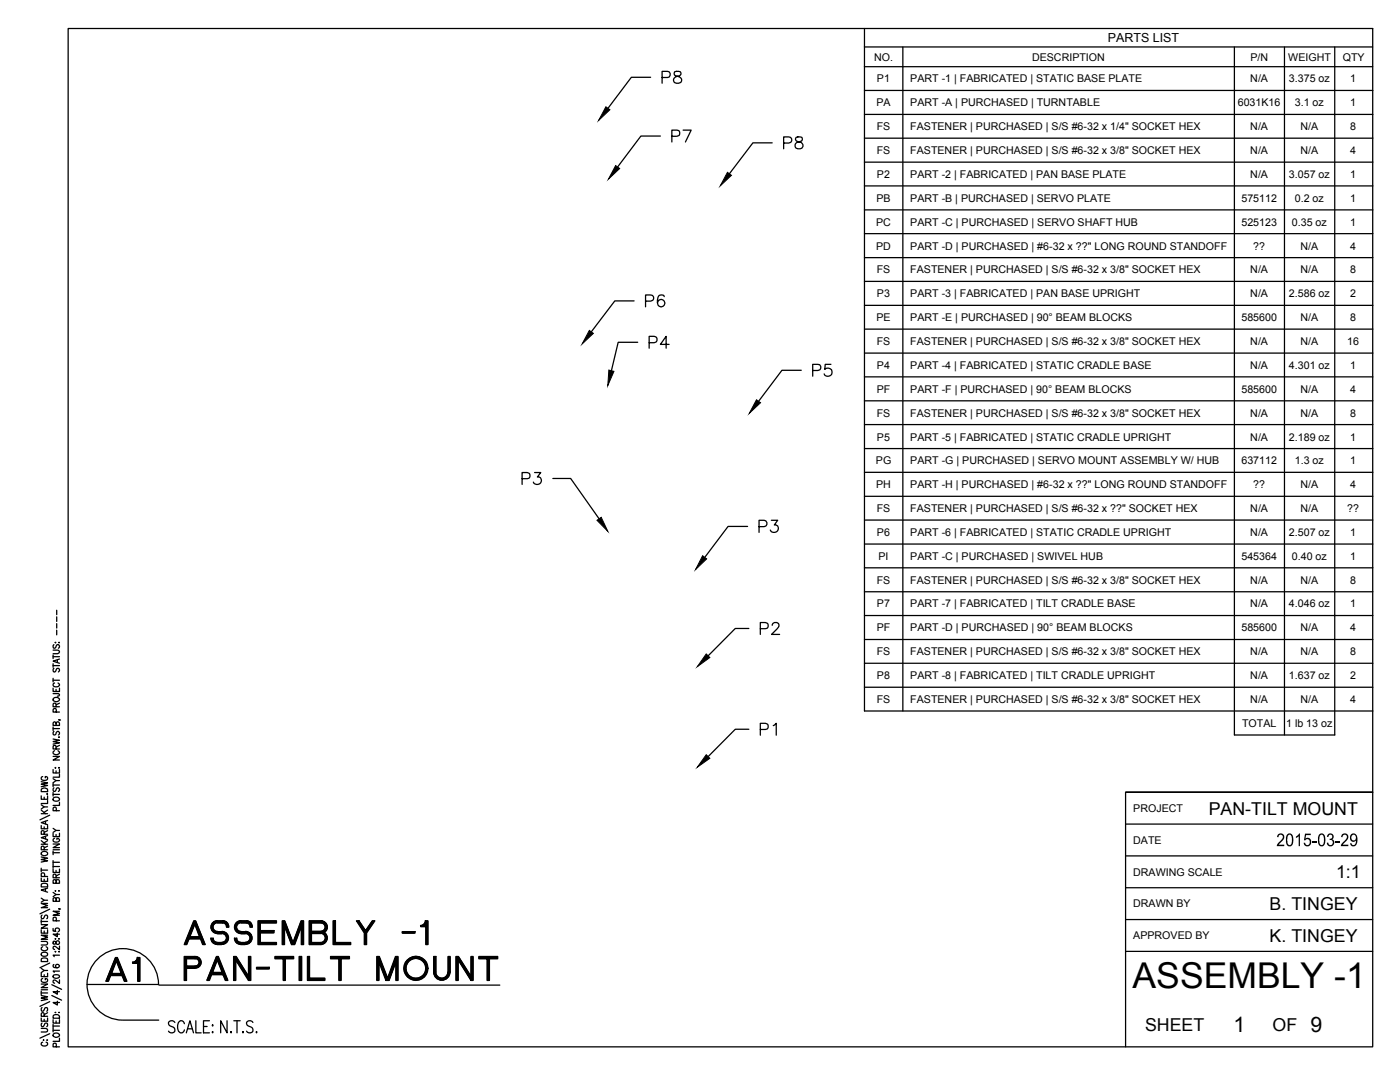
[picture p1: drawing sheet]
<svg xmlns="http://www.w3.org/2000/svg" width="279mm" height="216mm" viewBox="0 0 279 216" stroke-linecap="round" stroke-linejoin="round" font-family="sans-serif">
<g fill="none" stroke="#000" stroke-width=".25">
<path d="M13.6 5.7h260.4v203.2h-260.4zM129.9 15.4h-3.9l-4.7 6.2M132.1 15.5h1.1a.62 .62 0 0 0 .6-.6 .62 .62 0 0 0-.6-.7h-1.1v2.4M134.6 14.3a.51 .51 0 0 0 .3 .8 1.08 1.08 0 0 1 1.1 1 .84 .84 0 0 1-.9 .5 .84 .84 0 0 1-.7-.8 1.19 1.19 0 0 1 1.2-.7l.2-.1 .1-.4a.97 .97 0 0 0-1.3-.3zM172.5 13.3h101.5M172.5 9.4h101.5M172.5 5.7v136.2h101.5M172.5 18h101.5M180.2 9.4v132.5M246.4 9.4v137.3h20v-137.3M256.3 9.4v137.3M131.8 27.1h-3.9l-4.7 6.2"/>
<path d="M134.1 27.2l1.3-.1a.61 .61 0 0 0 .3-.7 .61 .61 0 0 0-.6-.4h-1v2.3M136.3 26h1.6l-1.1 2.3M154.1 28.5h-3.8l-4.7 6.2M156.4 28.5h1a.63 .63 0 0 0 .6-.4 .63 .63 0 0 0-.3-.7l-1.3-.1v2.4M158.9 27.4l-.1 .5a1.26 1.26 0 0 0 1.1 .5 .67 .67 0 0 1 .4 .7 .67 .67 0 0 1-.6 .6l-.8-.1a.71 .71 0 0 1-.2-.8 .71 .71 0 0 1 .7-.5l.4-.1a.51 .51 0 0 0 .2-.8zM172.5 37.1h101.5M172.5 22.8h101.5M172.5 27.6h101.5M172.5 32.4h101.5M132.6 59.2a.67 .67 0 0 0-.7-.4 .67 .67 0 0 0-.6 .5 1.69 1.69 0 0 0 .2 1.8 .74 .74 0 0 0 1.1-.3 .74 .74 0 0 0-.5-1 .74 .74 0 0 0-.9 .6M172.5 41.9h101.5M172.5 56.1h101.5"/>
<path d="M172.5 51.4h101.5M172.5 46.6h101.5M126.5 60h-3.8l-4.7 6.2M127.3 68.3h-3.9l-1.4 5.7M128.8 60.1h1.1a.63 .63 0 0 0 .5-.5 .63 .63 0 0 0-.2-.7h-1.4v2.3M129.6 68.4l1.3-.1a.65 .65 0 0 0 .2-.7 .65 .65 0 0 0-.5-.5h-1v2.4M133.5 68.7h-1.7l1.1-1.6v2.4M159.9 73.9h-3.8l-4.7 6.2M162.2 73.9l1.4-.1a.67 .67 0 0 0 0-1l-1.4-.1v2.4M165.8 72.7h-1.1l-.1 1a.83 .83 0 0 1 1.3 0 .83 .83 0 0 1-.2 1.3 .83 .83 0 0 1-1.2-.4M172.5 75.2h101.5M172.5 60.9h101.5"/>
<path d="M172.5 70.5h101.5M172.5 65.7h101.5M172.5 80h101.5M104.2 95.5l1.4-.1a.65 .65 0 0 0 .2-.7 .65 .65 0 0 0-.6-.4h-1v2.4M106.7 94.3h1.2l-.7 .9a.79 .79 0 0 1 .8 1.1 .79 .79 0 0 1-1.3 .2l-.3-.3M110.3 95.5h3.6l5.7 8M172.5 89.5h101.5M172.5 84.7h101.5M172.5 94.2h101.5M172.5 99h101.5M149.2 105h-3.9l-4.7 6.2M151.5 105.1h1a.64 .64 0 0 0 .6-.6 .64 .64 0 0 0-.6-.7h-1v2.4"/>
<path d="M153.9 103.8h1.3l-.7 .9a.78 .78 0 0 1 .9 1 .78 .78 0 0 1-1.1 .5l-.4-.1-.2-.3M172.5 108.6h101.5M172.5 103.8h101.5M172.5 118.1h101.5M172.5 113.3h101.5M10.6 138.4h1.1l.2 .3-.5 .2M10.6 137.3v.7h1.3v-.7M10.6 129.7h.9l.4 .3-.1 .3-.3 .1h-.9M10.6 130.7v.7M10.6 132.4v.8M10.6 135.4v.7M10.6 135.7h1.3"/>
<path d="M10.6 132.8h1.3M10.6 131h1.3M10.6 139.4a.72 .72 0 0 1 1.3 .3 .67 .67 0 0 1-.7 .3 .67 .67 0 0 1-.6-.5zM10.8 133.4l-.2 .2 .2 .5 .2-.1 .4-.6a.32 .32 0 0 1 .5 .2l-.2 .5M10.8 128.6l-.2 .3 .2 .4h.3l.3-.6a.37 .37 0 0 1 .5 .2 .37 .37 0 0 1-.2 .4M10.9 136.3a.39 .39 0 0 0-.3 .5 .39 .39 0 0 0 .5 .2h.3a.4 .4 0 0 0 .5-.2 .4 .4 0 0 0-.3-.5M11.1 128.2v.1zM11.2 137.6v.4M11.3 121.8v.9M11.3 123.1v.9M11.3 124.4v.9M11.3 125.7v1"/>
<path d="M11.4 131.7v.5M11.7 128.2h.2zM11.9 131.5l-1.3 .4 1.3 .4M149.5 125.4h-2.8l-5.4 5.5M151.7 125.4h1.4a.65 .65 0 0 0 .2-.7 .65 .65 0 0 0-.5-.5h-1.1v2.4M154.1 124.8l.2-.5a.79 .79 0 0 1 1.1 .1 .78 .78 0 0 1-.3 1l-1.1 1.2h1.6M172.5 122.8h101.5M172.5 137.1h101.5M172.5 132.3h101.5M172.5 127.6h101.5M8.2 158.8v.7h1.3v-.7M8.2 156l1.3 .2-1.3 .3 1.3 .2-1.3 .3"/>
<path d="M8.3 157.5a.7 .7 0 0 1 .8-.2 .7 .7 0 0 1 .4 .7h-1.3zM8.5 155a.39 .39 0 0 0-.3 .4 .39 .39 0 0 0 .5 .3h.3a.39 .39 0 0 0 .5-.4 .39 .39 0 0 0-.5-.3v.2M8.8 159.1v.4M9.4 158.4h.1zM9.5 159.7v.6h-1.3M10.6 153.6v.6h1.3v-.6M10.6 150.9h1.3l-1.3 .8h1.3M10.6 147.5l1.3 .2-1.3 .3 1.3 .2-1.3 .3M10.6 145v.8M10.6 156.3v.7M10.6 158.1v.7M10.6 158.5h1.3"/>
<path d="M10.6 156.6h1.3M10.6 155.4l.6 .4M10.6 145.4h1.3M10.8 159.1a.68 .68 0 0 1 1.1 .5 .81 .81 0 0 1-1.3 0zM10.8 157.2l-.2 .3 .2 .4 .3-.1 .3-.6a.37 .37 0 0 1 .5 .2 .37 .37 0 0 1-.2 .5M10.8 145.9l-.2 .3 .2 .5 .2-.1 .2-.5 .5-.2a.4 .4 0 0 1 .2 .4 .4 .4 0 0 1-.2 .4M10.9 149.8a.41 .41 0 0 0-.3 .5 .41 .41 0 0 0 .5 .3h.3a.42 .42 0 0 0 .5-.3 .42 .42 0 0 0-.3-.5M11.1 153.1v.2zM11.2 149.5l-.1-.7h-.5v.7h1.3M11.2 144.3l.2-.3 .3 .1 .2 .2v.5h-1.3v-.6l.2-.2 .3 .2 .1 .6M11.2 141l-.1-.6h-.5v.6h1.3M11.2 153.8v.4"/>
<path d="M11.2 142.1l-.1-.7h-.3l-.2 .1v.6h1.3M11.7 147.1h.2zM11.8 153.1v.2zM11.8 143.6l.3 .1M11.9 155.8h-.7l-.6 .4M11.9 154.5v.6h-1.3M11.9 148.7l-.7 .4M11.9 140.3l-.7 .3M149.5 145.5h-2.8l-5.4 5.5M151.7 145.6l1.4-.1a.65 .65 0 0 0 .2-.7 .65 .65 0 0 0-.5-.5h-1.1v2.4M154.3 144.8l.6-.5v2.4M224.6 158.1h49.4h-49.4v50.8"/>
<path d="M8.2 175.2v.7h1.3v-.7M8.2 171l1.3 .3-1.3 .2 1.3 .3-1.3 .2M8.2 164.7v.7h1.3v-.7M8.2 173.2v.8M8.2 179.2l.6 .4M8.2 173.6h1.3M8.2 168.5h1.3M8.2 167.7l.9 .8M8.2 162.4h1.3M8.2 161.6l.9 .8M8.2 160.6l.6 .4M8.3 176.4a.83 .83 0 0 1 1.2 .2v.4h-1.3z"/>
<path d="M8.3 170.1a.65 .65 0 0 1 .7-.3 .65 .65 0 0 1 .5 .7 .7 .7 0 0 1-.8 .3 .7 .7 0 0 1-.5-.6zM8.8 169.6v-.7h-.5l-.1 .7h1.3M8.8 166.5v-.7h-.5l-.1 .7h1.3M8.8 165v.4M8.8 175.4v.5M8.9 174.9l-.1-.6h-.5l-.1 .6h1.3M9.1 163.9v.5M9.1 166.9v.5M9.1 177.3v.6M9.5 179.6h-.7l-.6 .4M9.5 177.2l-1.3 .4 1.3 .4M9.5 166.7l-1.3 .4 1.3 .4"/>
<path d="M9.5 163.7l-1.3 .4 1.3 .5M9.5 161h-.7l-.6 .4M9.5 168.8l-.7 .4M9.5 167.7l-.7 .5M9.5 165.7l-.7 .4M9.5 161.6l-.7 .5M9.9 162.7l-1.9 .9M10.6 173.4v.7h1.3v-.7M10.6 168.4h1.3l-1.3 .7h1.3M10.6 166.3v.6h1.3v-.6M10.6 169.8v.7M10.6 171.7v.7"/>
<path d="M10.6 172.5v.7M10.6 178.1l.6 .4M10.6 172.9h1.3M10.6 172.1h1.3M10.6 170.2h1.3M10.6 169.6h1.3M10.6 165.3l.6 .4M10.9 167.3a.39 .39 0 0 0-.3 .4 .39 .39 0 0 0 .5 .3h.3a.4 .4 0 0 0 .5-.3 .4 .4 0 0 0-.5-.4v.2M11 177.8h.1M11.2 179.4l.2-.3 .3 .1 .2 .2v.4h-1.3v-.6h.5l.1 .6M11.2 175.8l.2-.3 .3 .1 .2 .2v.4h-1.3v-.6h.5l.1 .6M11.2 175.1l-.1-.6h-.5v.6h1.3"/>
<path d="M11.2 166.5v.4M11.2 173.7v.4M11.2 161.8l-.1-.7h-.3l-.2 .1v.6h1.3M11.7 177.8h.2zM11.9 178.5h-.7l-.6 .4M11.9 165.7h-.7l-.6 .4M11.9 160.1v.6h-1.3M11.9 174.4l-.7 .4M224.6 177.1h49.4M224.6 170.8h49.4M224.6 164.4h49.4M8.2 198.6l1.3 .3-1.3 .3 1.3 .2-1.3 .3"/>
<path d="M8.2 196.4h1.3l-1.3 .7h1.3M8.2 194.2v.7h1.3v-.7M8.2 187.8l1.1 .1 .2 .2-.2 .4-1.1 .1M8.2 185.5v.7h1.3v-.7M8.2 184.5h1.3l-1.3 .7h1.3M8.2 198.1h1.3M8.2 183.5v.7M8.2 197.8v.7M8.2 197.5h1.3M8.2 193.2l.6 .4M8.2 183.9h1.3M8.3 191.3a.83 .83 0 0 1 1.2 .2v.4h-1.3z"/>
<path d="M8.3 190.2a.64 .64 0 0 1 .7-.3 .64 .64 0 0 1 .5 .7 .64 .64 0 0 1-.8 .3 .64 .64 0 0 1-.4-.7zM8.4 182.6l-.2 .3 .1 .3 .4 .1 .2-.6 .4-.1 .2 .3-.2 .4M8.5 195.3a.39 .39 0 0 0-.3 .4 .39 .39 0 0 0 .5 .3h.3a.39 .39 0 0 0 .5-.4 .39 .39 0 0 0-.5-.3v.2M8.5 188.9a.41 .41 0 0 0-.3 .5 .41 .41 0 0 0 .5 .3h.3a.41 .41 0 0 0 .5-.3 .41 .41 0 0 0-.3-.5M8.8 185.8v.4M8.8 194.5v.4M9.5 193.6h-.7l-.6 .5M9.5 186.6h-1.3l1.3 .4-1.3 .4h1.3M9.5 180.3h-1.3l1.3 .4-1.3 .4h1.3M9.9 199.9l-1.9 .9M9.9 192.2l-1.9 .9M9.9 181.4l-1.9 .9"/>
<path d="M10.3 198.6l2 1M10.3 196.5l2 .9M10.6 185.3v.5l.5 .1a.39 .39 0 0 1 0-.6 .39 .39 0 0 1 .6 0 .39 .39 0 0 1-.1 .6M10.6 194.6l.7-.1 .5 .1 .1 .2a.68 .68 0 0 1-.7 .4 .68 .68 0 0 1-.6-.4zM10.6 187.8v.6h.4a.46 .46 0 0 1 .3-.6 .46 .46 0 0 1 .6 .2 .41 .41 0 0 1-.5 .5 .41 .41 0 0 1-.3-.6zM10.8 192.5l-.2 .3a.71 .71 0 0 0 .6 .3 .71 .71 0 0 0 .7-.4 .39 .39 0 0 0-.6-.3 .39 .39 0 0 0-.1 .7h.2M11.1 189.8v.2zM11 187.3h.1M11.2 183.7v-.6h-.6v.6h1.3M11.4 199.8v.7l-.8-.5h1.3M11.4 197.6v.8l-.8-.5h1.3M11.4 186.2v.7l-.8-.5h1.3"/>
<path d="M11.7 189.9h.2zM11.7 187.3h.2zM11.8 181.3l.3 .1M11.9 195.5v.7l-.8-.6h-.5v.4l.3 .2M11.9 193.8h-1.3l.2 .2M11.9 190.6h-1.3l.2 .3M11.9 188.8v.7l-.8-.6h-.5v.3l.3 .3M11.9 181.8h-1.3l1.3 .5-1.3 .3h1.3M17.4 196.4h14.3M23 191.1h.4l1.9 4.7h-.5l-.4-1.1h-2.3l-.5 1.1h-.5zM23.1 191.1h.2l1.9 4.7h-.3l-.5-1.2h-2.4l-.4 1.2h-.4zM23.1 191.2h.2l1.8 4.5h-.2l-.4-1.2h-2.6l-.4 1.2h-.2z"/>
<path d="M23.2 191.2h.1l1.8 4.4h-.2l-.4-1.1h-2.6l-.4 1.1h-.1zM23.2 191.2l1.3 3.2h-2.6zM23.2 191.4l1.2 3h-2.3zM23.2 191.6l1.1 2.7h-2.1zM23.2 191.7l1 2.5h-1.9zM26.4 192a1 1 0 0 0 1-.9h.5v4.7h-.4v-3.6h-1v-.2M26.5 192.2h.9M27.4 191.1a1.04 1.04 0 0 1-.9 .9M27.5 191.1h.4v4.7h-.4v-3.7h-1M27.5 191.2a1.08 1.08 0 0 1-.7 .8M27.5 191.2h.3v4.5h-.2v-3.6h-.8M27.6 191.6l-.2 .3h.2v-.3"/>
<path d="M27.6 191.2l-.5 .8h.6v3.6v-4.4h-.1M27.6 191.3l-.4 .6M27.7 191.3v.7h-.4M31.6 196.4a7.1 7.1 0 0 0-7.1-7.1 7.1 7.1 0 0 0-7.1 7.1 7.1 7.1 0 0 0 7 7.2M31.7 196.6h68.1M38.7 183.7h.3l2 4.8h-.6l-.4-1.2h-2.3l-.4 1.2h-.5zM38.7 183.8h.3l1.9 4.6h-.4l-.4-1.1h-2.5l-.4 1.1h-.4zM38.7 183.9h.3l1.8 4.5h-.2l-.5-1.2h-2.5l-.5 1.2h-.1zM38.8 183.9h.1l1.8 4.4h-.1l-.5-1.1h-2.5l-.5 1.1h-.1zM38.9 190.9a1.12 1.12 0 0 1 1.2 1.1 1.12 1.12 0 0 1-1.2 1.1h-1.8v2.5h-.3v-4.7h2.1M38.9 193.2a1.16 1.16 0 0 0 1.2-1.2 1.16 1.16 0 0 0-1.2-1.1h-2.1v4.7h.4v-2.4h1.7M38.9 191.1h-1.9v4.3v-2.4h1.9a1.04 1.04 0 0 0 1.1-1 1.04 1.04 0 0 0-1.1-1h-2v4.5h.2v-2.4h1.8"/>
<path d="M38.9 183.9l1.2 3.2h-2.5zM38.9 184.1l1.1 2.9h-2.3zM38.9 184.3l1 2.7h-2.1zM38.9 184.4l.9 2.5h-1.9zM38.9 191.2a.87 .87 0 0 1 1 .8 .87 .87 0 0 1-1 .9h-1.8v-1.7h1.9M38.9 191.2h-1.8v1.6h1.8M38.9 192.9a.91 .91 0 0 0 1-.9 .91 .91 0 0 0-1-.9h-1.9v1.9h1.9M39 191.2a.78 .78 0 0 1 .8 .9 .78 .78 0 0 1-.9 .7M39 191.3a.74 .74 0 0 1 .7 .8 .74 .74 0 0 1-.8 .7h-1.7v-1.5h1.8M39.1 191.1h-.2M39.1 191a.99 .99 0 0 1 .9 1.1 .99 .99 0 0 1-1.1 .9M42.1 187.2a1.16 1.16 0 0 0 1.2 1.2"/>
<path d="M42.2 187.3h.3M42.2 187.3a1.08 1.08 0 0 0 1.1 1M42.3 187.4a1.04 1.04 0 0 0 1 .9M42.3 187.4h.1M42.5 187.2a.83 .83 0 0 0 .8 .9h1M43.2 190.9h.4l1.9 4.7h-.5l-.5-1.1h-2.3l-.4 1.1h-.5zM43.2 190.9h.3l1.9 4.7h-.4l-.4-1.2h-2.4l-.5 1.2h-.4zM43.2 191h.3l1.8 4.5h-.2l-.5-1.1h-2.5l-.4 1.1h-.2zM43.3 191.1h.1l1.8 4.3h-.1l-.5-1.1h-2.5l-.4 1.1h-.2zM43.3 188.5h1M43.3 188.1h1M43.3 188.4h1"/>
<path d="M43.4 191.1l1.2 3.1h-2.5zM43.4 191.2l1.1 3h-2.3zM43.4 191.4l1.1 2.7h-2.2zM43.4 191.6l.9 2.4h-1.9zM43.4 185.9a.89 .89 0 0 1-.9-.9 .89 .89 0 0 1 .9-.9 .91 .91 0 0 0-.9 .9 .91 .91 0 0 0 .9 .9M43.4 184a1.04 1.04 0 0 0-1.1 1 1.04 1.04 0 0 0 1.1 1M43.4 183.7a1.29 1.29 0 0 0-1.3 1.3 1.29 1.29 0 0 0 1.3 1.3M43.4 183.8a1.16 1.16 0 0 0-1.2 1.2 1.16 1.16 0 0 0 1.2 1.2M43.4 183.7a1.25 1.25 0 0 0-1.3 1.3 1.25 1.25 0 0 0 1.3 1.2M43.4 183.9a1.12 1.12 0 0 0-1.1 1.1 1.12 1.12 0 0 0 1.1 1.1M43.4 184a.99 .99 0 0 0-1 1 .99 .99 0 0 0 1 1M43.4 183.9h1a1.04 1.04 0 0 1 1.1 .9"/>
<path d="M43.4 184h1a.91 .91 0 0 1 1 .8M43.4 183.8h1a1.08 1.08 0 0 1 1.1 1M43.4 183.7a1.8 1.8 0 0 1 2 .5l.2 .7h-.3a.83 .83 0 0 0-.9-.8l-1-.1M43.4 184.2l1.4 .1 .3 .3 .1 .4M43.4 185.9h1M43.4 186.2h1M43.4 186l1 .1M43.4 183.9h1.1M43.4 186.2h.9M43.4 184.1h1.1M43.4 186.3h.9M43.4 185.9h.9"/>
<path d="M44.3 185.9a1.29 1.29 0 0 1 1.3 1.2 1.29 1.29 0 0 1-1.3 1.3 1.76 1.76 0 0 1-2.1-.6l-.1-.6h.5l.2 .6 .5 .2M44.3 186a1.16 1.16 0 0 1 1.2 1.1 1.16 1.16 0 0 1-1.2 1.2h-1M44.3 186.1a1.04 1.04 0 0 1 1.1 1 1.04 1.04 0 0 1-1.1 1.1h-1a.91 .91 0 0 1-.9-.9h-.2M44.3 186.3a.87 .87 0 0 1 .9 .8 .87 .87 0 0 1-.9 .9M44.3 186.2a.91 .91 0 0 1 .9 .9 .91 .91 0 0 1-.9 1M44.4 185.9a1.25 1.25 0 0 1 1.2 1.3 1.25 1.25 0 0 1-1.3 1.2M44.4 186a1.12 1.12 0 0 1 1 1.2 1.12 1.12 0 0 1-1.1 1.1l-1-.1a.95 .95 0 0 1-.9-.8M44.4 186.2a.99 .99 0 0 1 .9 1 .99 .99 0 0 1-1 .9M44.4 184a.95 .95 0 0 1 1 .8M44.5 183.7a1.21 1.21 0 0 1 1.1 1.3M45.2 185h.4M45.4 184.8h.1"/>
<path d="M46.6 190.9h.5l2.5 3.9v-3.9h.5v4.7h-.5l-2.6-4v4h-.4zM46.7 190.9h.4l2.6 4.1v-4.1h.3v4.7h-.3l-2.7-4.2v4.2h-.3zM46.8 191h.2l2.7 4.3v-4.3h.2v4.5h-.2l-2.8-4.4v4.4h-.1zM46.8 191v4.5M46.8 187.2a1.16 1.16 0 0 0 1.2 1.2M46.9 191v4.5M46.9 187.3h.2M47 187.4a1.04 1.04 0 0 0 1 .9M47 191.1l2.8 4.3zM47 187.4h.1M47.2 187.2a.83 .83 0 0 0 .8 .9h1M47.2 187.3h-.3a1.08 1.08 0 0 0 1.1 1"/>
<path d="M48 188.5h1M48 188.1h1M48 188.4h1M48.1 185.9a.89 .89 0 0 1-.9-.9 .89 .89 0 0 1 .9-.9 .91 .91 0 0 0-.9 .9 .91 .91 0 0 0 .9 .9M48.1 184a1.04 1.04 0 0 0-1.1 1 1.04 1.04 0 0 0 1.1 1M48.1 183.7a1.29 1.29 0 0 0-1.3 1.3 1.29 1.29 0 0 0 1.3 1.3M48.1 183.8a1.16 1.16 0 0 0-1.2 1.2 1.16 1.16 0 0 0 1.2 1.2M48.1 183.7a1.25 1.25 0 0 0-1.3 1.3 1.25 1.25 0 0 0 1.3 1.2M48.1 183.9a1.12 1.12 0 0 0-1.1 1.1 1.12 1.12 0 0 0 1.1 1.1M48.1 184a.99 .99 0 0 0-1 1 .99 .99 0 0 0 1 1M48.1 183.9h1a1.04 1.04 0 0 1 1.1 .9M48.1 184h1a.91 .91 0 0 1 .9 .8"/>
<path d="M48.1 183.8h1a1.08 1.08 0 0 1 1.1 1M48.1 183.7a1.8 1.8 0 0 1 2 .5l.2 .7h-.3a.83 .83 0 0 0-.9-.8l-1-.1M48.1 184.2l1.4 .1 .3 .3 .1 .4M48.1 185.9h1M48.1 186.2h1M48.1 186l.9 .1a1.1 1.1 0 0 1 1.1 1.1 1.1 1.1 0 0 1-1.1 1.1l-1-.1a.95 .95 0 0 1-.9-.8M48.1 183.9h1.1M48.1 186.2h.9M48.1 184.1h1.1M48.1 186.3h.9M48.1 185.9h.9M49 185.9a1.29 1.29 0 0 1 1.3 1.2 1.29 1.29 0 0 1-1.3 1.3 1.76 1.76 0 0 1-2.1-.6l-.1-.6h.5l.2 .6 .5 .2"/>
<path d="M49 186a1.16 1.16 0 0 1 1.2 1.1 1.16 1.16 0 0 1-1.2 1.2h-1M49 186.1a1.04 1.04 0 0 1 1.1 1 1.04 1.04 0 0 1-1.1 1.1h-1a.91 .91 0 0 1-.9-.9M49 186.3a.87 .87 0 0 1 .9 .8 .87 .87 0 0 1-.9 .9M49 186.2a.91 .91 0 0 1 .9 .9 .91 .91 0 0 1-.9 1M49.1 185.9a1.25 1.25 0 0 1 1.2 1.3 1.25 1.25 0 0 1-1.3 1.2M49.1 186.2a.99 .99 0 0 1 .9 1 .99 .99 0 0 1-1 .9M49.1 184a.95 .95 0 0 1 1 .8M49.2 183.7a1.21 1.21 0 0 1 1.1 1.3M49.8 191v4.5M49.9 185h.4M50.1 184.8h.1M51.2 193h2.5v.4h-2.5z"/>
<path d="M51.2 193.1h2.5v.2h-2.5zM51.3 193.1l2.3 .1zM51.5 183.7h3.7v.5h-3.2v1.5h2.7v.5h-2.7v1.9h3.2v.4h-3.7zM51.6 183.8h3.5v.3h-3.2v1.7h2.7v.3h-2.7v2h3.2v.3h-3.5zM51.6 183.9h3.4v.1h-3.2v1.8h2.7v.2h-2.7v2.2h3.2v.2h-3.4zM51.7 183.9h3.3l-3.3 .1v1.9h2.8h-2.8v2.3l3.3 .1h-3.3zM54.9 190.9h3.7v.4h-1.6v4.3h-.5v-4.3h-1.6zM54.9 190.9h3.7v.3h-1.7v4.4h-.3v-4.4h-1.7zM55 191h3.5v.2h-1.7v4.3h-.1v-4.3h-1.7zM55 191.1h3.4h-1.6v4.3l-.1-4.3zM56.3 183.7h.5l1.7 4.4 1.6-4.4h.5v4.8h-.5v-3.6l-1.3 3.6h-.6l-1.4-3.7v3.7h-.5zM56.4 183.8h.4l1.7 4.4 1.6-4.4h.4v4.6h-.3v-3.9l-1.5 3.9h-.5l-1.5-3.9v3.9h-.3z"/>
<path d="M56.4 183.9h.4l1.7 4.5 1.7-4.5h.3v4.5h-.2v-4.2l-1.6 4.2h-.5l-1.5-4.3v4.3h-.3zM56.5 183.9v4.5M56.6 183.9v4.5M58.3 188.4l-1.6-4.5 1.7 4.5M58.7 188.4l1.6-4.5v4.5M59.7 190.9v4.7v-4.7h.5v4.7h-.5M59.8 190.9h.3v4.7h-.3zM59.9 195.5v-4.5h.2v4.5M60 191.1v4.3zM60.3 183.9l-1.7 4.5M60.4 183.9v4.5M61.4 190.9h.4v4.3h3v.4h-3.4z"/>
<path d="M61.4 190.9h.3v4.4h3.1v.3h-3.4zM61.5 191h.2v4.3h3v.2h-3.2zM61.5 191.1l.1 4.3h3.1h-3.2zM61.7 183.7v4.8h2.4a1.34 1.34 0 0 0 1.1-1 1.34 1.34 0 0 0-.5-1.4 1.26 1.26 0 0 0 .6-1.4 1.26 1.26 0 0 0-1.2-1M61.8 186.2h2.3M64.1 186.1a1.04 1.04 0 0 1 .9 1 1.04 1.04 0 0 1-.9 1.1h-2.1v-2M64.1 186.2a.91 .91 0 0 1 .8 .9 .91 .91 0 0 1-.8 1h-1.9v-1.8h1.9M64.1 186.1a1.08 1.08 0 0 1 1 1 1.08 1.08 0 0 1-1 1.1h-2.1v-2M64.1 186a1.17 1.17 0 0 1 1.1 1.1 1.17 1.17 0 0 1-1.1 1.2h-2.2v-2.1M64.1 185.9a1.21 1.21 0 0 1 1.1 1.2 1.21 1.21 0 0 1-1.1 1.3h-2.2v-2.2M64.1 185.9a1.29 1.29 0 0 1 1.2 1.2 1.29 1.29 0 0 1-1.2 1.3h-2.3v-2.2M64.1 183.8a1.21 1.21 0 0 1 1.2 1.2 1.21 1.21 0 0 1-1.3 1.2 .95 .95 0 0 1 1 .9 .95 .95 0 0 1-.9 1h-2v-1.9"/>
<path d="M64.1 183.9a1.14 1.14 0 0 1 1.1 1.1 1.14 1.14 0 0 1-1.1 1.2M64.1 183.8a1.21 1.21 0 0 1 1.1 1.2 1.21 1.21 0 0 1-1.1 1.2M64.1 184.2a.83 .83 0 0 1 .8 .8 .83 .83 0 0 1-.8 .8M64.1 184.1a.91 .91 0 0 1 .9 .9 .91 .91 0 0 1-.9 .9M64.1 184a.95 .95 0 0 1 .9 1 .95 .95 0 0 1-.9 .9M64.1 183.9a1.08 1.08 0 0 1 1 1.1 1.08 1.08 0 0 1-1 1.1M64.1 184a1.04 1.04 0 0 1 1 1 1.04 1.04 0 0 1-1 1M64.1 183.7h-2.4v4.8M64.1 184.2h-1.9v1.6h1.9M64.1 183.9h-2.2v2.3l2.2-.1a1.19 1.19 0 0 0 1.1-1.1 1.19 1.19 0 0 0-1.1-1.2h-2.3v2.4M64.1 183.9h-2.2v2.2h2.2M64.1 184h-2.1v2"/>
<path d="M64.1 184h-2.1v1.9h2.1M64.1 184.1h-2v1.8h2M66 190.9h3.7v.4h-1.6v4.3h-.5v-4.3h-1.6zM66.1 190.9h3.6v.3h-1.7v4.4h-.3v-4.4h-1.6zM66.1 191h3.5v.2h-1.6v4.3h-.3v-4.3h-1.6zM66.2 191.1h3.3h-1.6v4.3l-.1-4.3zM66.5 183.7h.4v4.4h3.1v.4h-3.5zM66.6 183.8h.3v4.3h3v.3h-3.3zM66.6 183.9h.2v4.3h3.1v.2h-3.3zM66.7 183.9v4.3l3.1 .1h-3.1zM71.1 183.7h.5l1.4 2 1.3-2h.5l-1.6 2.5v2.3h-.5v-2.3zM71.3 183.8h.3l1.4 2 1.3-2h.4l-1.6 2.4v2.2h-.3v-2.2z"/>
<path d="M71.4 183.9h.2l1.4 2 1.4-2h.2l-1.6 2.2v2.3h-.2v-2.3zM71.5 183.9l1.4 2.1 1.5-2.1-1.4 2.2v2.2l-.1-2.2zM75.2 190.9h.5l1.7 4.3 1.5-4.3h.5v4.7h-.4v-3.6l-1.3 3.6h-.7l-1.4-3.6v3.6h-.4zM75.2 190.9h.4l1.8 4.5 1.6-4.5h.4v4.7h-.3v-4l-1.5 4h-.5l-1.5-4v4h-.4zM75.3 191h.3l1.8 4.5 1.7-4.5h.2v4.5h-.2v-4.2l-1.5 4.2h-.5l-1.6-4.3v4.3h-.2zM75.4 191v4.5M75.5 191v4.5M75.5 191l1.6 4.5M75.6 191l1.7 4.5M77.5 195.5l1.7-4.5v4.5M79.1 191l-1.7 4.5M79.3 191v4.5"/>
<path d="M80.3 185.9h2.5v.3h-2.5zM80.3 185.9h2.4v.3h-2.4zM80.4 186l2.3 .1zM84 184.9h.9M84.9 183.7a.99 .99 0 0 1-1 1M84.9 183.7h.5v4.8h-.4v-3.6h-1v-.2M84.9 183.8a1.04 1.04 0 0 1-.9 .9M85 183.8h.4v4.6h-.4v-3.6h-1M85 183.8a1.08 1.08 0 0 1-.7 .9M85 183.9h.3v4.5h-.2v-3.6h-.8M85.1 184.2l-.2 .3h.2v-.3M85.1 183.9l-.5 .8"/>
<path d="M85.1 183.9h.1v4.4l-.1-3.6h-.5M85.1 184v.6h-.3M85.2 183.9l-.4 .7M86.5 194a1.63 1.63 0 0 0 1.7 1.6 1.63 1.63 0 0 0 1.6-1.6v-3.1h-.3v3.1M86.5 194v-3.1h.5v3.1M86.6 194a1.59 1.59 0 0 0 1.6 1.6 1.59 1.59 0 0 0 1.6-1.6M86.6 194v-3.1h.3v3.1a1.25 1.25 0 0 0 1.3 1.2 1.25 1.25 0 0 0 1.2-1.2v-3.1h.4v3.1M86.7 194a1.46 1.46 0 0 0 1.5 1.4 1.46 1.46 0 0 0 1.4-1.4M86.8 194v-2.9v2.9a1.38 1.38 0 0 0 1.4 1.3 1.38 1.38 0 0 0 1.3-1.3v-3h.2v3M87 194a1.21 1.21 0 0 0 1.2 1.2 1.21 1.21 0 0 0 1.2-1.2M89.5 194a1.31 1.31 0 0 1-1.3 1.3 1.31 1.31 0 0 1-1.3-1.3v-3h-.2v3a1.5 1.5 0 0 0 1.5 1.5 1.5 1.5 0 0 0 1.5-1.5M89.6 194v-2.9l.1 2.9"/>
<path d="M91 190.9h.5l2.5 3.9v-3.9h.4v4.7h-.4l-2.5-4v4h-.5zM91.1 190.9h.4l2.5 4.1v-4.1h.4v4.7h-.4l-2.6-4.2v4.2h-.3zM91.1 191h.4l2.6 4.3v-4.3h.2v4.5h-.3l-2.7-4.4v4.4h-.2zM91.2 191v4.5M91.4 191.1l2.8 4.3zM94.2 191v4.5M95.6 190.9h3.7v.4h-1.6v4.3h-.5v-4.3h-1.6zM95.6 190.9h3.6v.3h-1.6v4.4h-.3v-4.4h-1.7zM95.7 191h3.5v.2h-1.6v4.3h-.3v-4.3h-1.6zM95.8 191.1h3.3h-1.6v4.3l-.1-4.3zM224.6 189.8h49.4M224.6 183.5h49.4"/>
<path d="M8.2 205.2h.9l.4 .3-.2 .4h-1.1M8.2 203.1v.7h1.3v-.7M8.4 204.1l-.2 .3 .2 .5 .3-.1 .2-.6h.6v.4l-.2 .3M8.4 201.1l-.2 .2 .1 .4h.4l.2-.6h.4l.2 .2-.2 .5M8.5 208a.39 .39 0 0 0-.3 .4 .39 .39 0 0 0 .5 .3h.3a.39 .39 0 0 0 .5-.3 .39 .39 0 0 0-.3-.4M8.7 207.5h.1M8.8 202.8v-.6l-.4-.1-.2 .7h1.3M8.8 203.4v.4M9.4 207.5h.1zM9.5 202.1l-.7 .4M9.9 206.3l-1.9 .9M10.6 203.5v.6h1.3v-.6"/>
<path d="M10.6 205.6h1.3M10.6 204.4v.7M10.6 205.2v.7M10.6 204.7h1.3M10.6 206.3a.72 .72 0 0 1 1.3 .3 .67 .67 0 0 1-.7 .4 .67 .67 0 0 1-.6-.6zM10.8 202.5a.68 .68 0 0 1 .7 0 .68 .68 0 0 1 .4 .7h-1.3zM11 202h.1M11.2 203.7v.4M11.2 208.9v-.6h-.6v.6h1.3M11.7 202h.2zM11.9 207.2v.6h-1.3M24.5 203.6h7.2"/>
<path d="M34.9 204a.64 .64 0 0 0-.8-.3 .64 .64 0 0 0-.4 .8l.9 .4a.65 .65 0 0 1 .2 1 .65 .65 0 0 1-1 .1l-.2-.2M36.8 204.3a.64 .64 0 0 0-.6-.6 .64 .64 0 0 0-.7 .6l-.1 .3a1.04 1.04 0 0 0 .9 1.5l.5-.6M37.2 206.1l.7-2.4 .7 2.4M37.4 205.3h1M39.1 203.7v2.4h1M40.6 204.8h.7M41.8 203.7h-1.2v2.4h1.2M42.4 204.5v.2zM42.4 205.8v.3zM45.3 203.7v2.4l-1.3-2.4v2.4M46.1 205.8v.3zM46.7 203.7h1.2"/>
<path d="M47.3 203.7v2.4M48.5 205.8v.3zM50.5 204a.64 .64 0 0 0-.8-.3 .64 .64 0 0 0-.4 .8l.8 .4a.65 .65 0 0 1 .3 1 .65 .65 0 0 1-1 .1l-.2-.2M51.2 205.8v.3z"/>
<circle cx="83" cy="193.2" r="2.29"/>
<circle cx="83" cy="193.2" r="2.03"/>
<circle cx="83" cy="193.2" r="2.15"/>
<circle cx="83" cy="193.2" r="2.4"/>
<circle cx="83" cy="193.2" r="2.23"/>
<circle cx="83" cy="193.2" r="2.1"/>
<circle cx="83" cy="193.2" r="1.97"/>
<circle cx="83" cy="193.2" r="2.34"/>
</g>
<g fill="#000">
<path d="M255.1 166.4l.7-.1 .5 .5-.2 .8-.9 .9h1.1v.3h-1.5l.1-.4 1-1 .1-.4v-.3l-.3-.1h-.4l-.1 .5-.3-.1zM259.3 166.3h.1v2.5h-.2v-2l-.6 .4v-.3zM260.4 166.3h1.2v.3h-.9l-.2 .7 .7-.1 .5 .5-.1 .7-.5 .5-.5-.1-.3-.2-.1-.4h.3a.5 .5 0 0 0 .7 .3 .5 .5 0 0 0 .1-.8l-.3-.3-.3 .1-.2 .2h-.3zM261.9 167.8h.9v.3h-.9zM265.1 166.4l.6-.1 .3 .2 .2 .6-.3 .4 .3 .2 .1 .3-.1 .5-.5 .4-.6-.1-.2-.3-.1-.3 .3-.1v.3a.48 .48 0 0 0 .9-.1 .48 .48 0 0 0-.6-.7v-.2a.41 .41 0 0 0 .5-.3 .41 .41 0 0 0-.4-.5 .41 .41 0 0 0-.4 .4h-.3zM266.5 167.8h.9v.3h-.9zM267.8 166.6l.4-.3h.4l.4 .3 .1 .6-.1 .3-1 1h1.1v.3h-1.5l.1-.4 .9-.9 .2-.5-.1-.3-.2-.1h-.4l-.2 .5-.3-.1z"/>
<path d="M256.9 166.4l.8-.1 .4 .7-.1 1.4-.4 .5-.5-.1-.4-.3-.1-1.4zM257.1 166.7l-.2 .7 .1 .9a.46 .46 0 0 0 .6 .2 .46 .46 0 0 0 .2-.6l-.1-1.1a.33 .33 0 0 0-.3-.3 .33 .33 0 0 0-.3 .2z"/>
<path d="M263.3 166.4l.7-.1 .5 .7-.1 1.4-.4 .5-.5-.1-.4-.3-.1-1.4zM263.5 166.7l-.2 .7 .1 .9a.46 .46 0 0 0 .6 .2 .46 .46 0 0 0 .2-.6l-.1-1.1a.33 .33 0 0 0-.3-.3 .33 .33 0 0 0-.3 .2z"/>
<path d="M269.6 166.5l.3-.2h.5l.5 .6v1.3l-.2 .4-.4 .3-.5-.1-.3-.3v-.3h.2l.2 .4h.3l.4-.5v-.4l-.4 .3-.4-.1-.3-.2-.1-.9zM269.8 166.7l-.1 .4v.3a.5 .5 0 0 0 .8 .1 .5 .5 0 0 0 0-.7 .38 .38 0 0 0-.7-.1z"/>
</g>
<path d="M120.9 21.3l.8 .6-2.2 2.1zM122.9 33l.8 .6-2.3 2.1zM145.2 34.4l.8 .6-2.3 2.1zM117.6 65.9l.8 .6-2.2 2.1zM121.5 73.8l1 .3-1.2 2.8zM151 79.8l.8 .6-2.3 2.1zM119.1 103.8l.9-.6 1.3 2.8zM140.2 110.9l.8 .6-2.2 2.1zM140.9 130.5l.8 .7-2.5 1.8zM140.9 150.6l.8 .7-2.5 1.8z" fill="#000" stroke="#000" stroke-width=".2"/>
<text font-size="7.1" x="226" y="197.1">ASSEMBLY -1</text>
<g font-size="4.3">
<text x="246.1" y="206">1</text>
<text x="261.5" y="206">9</text>
</g>
<g font-size="3.5">
<text x="241.2" y="162.5">PAN-TILT MOUNT</text>
<text x="266.6" y="175.2">1:1</text>
<text x="253.4" y="181.6">B. TINGEY</text>
<text x="253.4" y="187.9">K. TINGEY</text>
<text x="228.5" y="205.7">SHEET</text>
<text x="254" y="205.7">OF</text>
</g>
<text font-size="2.5" x="221.1" y="8.4">PARTS LIST</text>
<g font-size="2.1">
<text x="174.5" y="12.1">NO.</text>
<text x="175" y="16.4">P1</text>
<text x="181.7" y="16.4">PART -1 | FABRICATED | STATIC BASE PLATE</text>
<text x="206" y="12.1">DESCRIPTION</text>
<text x="249.5" y="16.4">N/A</text>
<text x="249.6" y="12.1">P/N</text>
<text x="257.1" y="12.1">WEIGHT</text>
<text x="257.2" y="16.4">3.375 oz</text>
<text x="268" y="12.1">QTY</text>
<text x="269.5" y="16.4">1</text>
<text x="174.9" y="21.2">PA</text>
<text x="181.7" y="21.2">PART -A | PURCHASED | TURNTABLE</text>
<text x="247" y="21.2">6031K16</text>
<text x="258.4" y="21.2">3.1 oz</text>
<text x="269.5" y="21.2">1</text>
<text x="175" y="26">FS</text>
<text x="181.7" y="26">FASTENER | PURCHASED | S/S #6-32 x 1/4&quot; SOCKET HEX</text>
<text x="249.5" y="26">N/A</text>
<text x="259.5" y="26">N/A</text>
<text x="269.5" y="26">8</text>
<text x="175" y="30.7">FS</text>
<text x="175" y="35.5">P2</text>
<text x="181.7" y="35.5">PART -2 | FABRICATED | PAN BASE PLATE</text>
<text x="181.7" y="30.7">FASTENER | PURCHASED | S/S #6-32 x 3/8&quot; SOCKET HEX</text>
<text x="249.5" y="35.5">N/A</text>
<text x="249.5" y="30.7">N/A</text>
<text x="257.2" y="35.5">3.057 oz</text>
<text x="259.5" y="30.7">N/A</text>
<text x="269.5" y="35.5">1</text>
<text x="269.5" y="30.7">4</text>
<text x="174.9" y="40.3">PB</text>
<text x="181.7" y="40.3">PART -B | PURCHASED | SERVO PLATE</text>
<text x="247.7" y="40.3">575112</text>
<text x="258.4" y="40.3">0.2 oz</text>
<text x="269.5" y="40.3">1</text>
<text x="174.9" y="45">PC</text>
<text x="181.7" y="45">PART -C | PURCHASED | SERVO SHAFT HUB</text>
<text x="247.7" y="45">525123</text>
<text x="257.8" y="45">0.35 oz</text>
<text x="269.5" y="45">1</text>
<text x="174.9" y="49.8">PD</text>
<text x="181.7" y="49.8">PART -D | PURCHASED | #6-32 x ??&quot; LONG ROUND STANDOFF</text>
<text x="250.1" y="49.8">??</text>
<text x="259.5" y="49.8">N/A</text>
<text x="269.5" y="49.8">4</text>
<text x="175" y="54.5">FS</text>
<text x="175" y="59.3">P3</text>
<text x="181.7" y="59.3">PART -3 | FABRICATED | PAN BASE UPRIGHT</text>
<text x="181.7" y="54.5">FASTENER | PURCHASED | S/S #6-32 x 3/8&quot; SOCKET HEX</text>
<text x="249.5" y="59.3">N/A</text>
<text x="249.5" y="54.5">N/A</text>
<text x="257.2" y="59.3">2.586 oz</text>
<text x="259.5" y="54.5">N/A</text>
<text x="269.5" y="59.3">2</text>
<text x="269.5" y="54.5">8</text>
<text x="174.9" y="64.1">PE</text>
<text x="181.7" y="64.1">PART -E | PURCHASED | 90° BEAM BLOCKS</text>
<text x="247.7" y="64.1">585600</text>
<text x="259.5" y="64.1">N/A</text>
<text x="269.5" y="64.1">8</text>
<text x="175" y="68.8">FS</text>
<text x="181.7" y="68.8">FASTENER | PURCHASED | S/S #6-32 x 3/8&quot; SOCKET HEX</text>
<text x="249.5" y="68.8">N/A</text>
<text x="259.5" y="68.8">N/A</text>
<text x="268.9" y="68.8">16</text>
<text x="175" y="73.6">P4</text>
<text x="181.7" y="73.6">PART -4 | FABRICATED | STATIC CRADLE BASE</text>
<text x="249.5" y="73.6">N/A</text>
<text x="257.2" y="73.6">4.301 oz</text>
<text x="269.5" y="73.6">1</text>
<text x="175" y="83.1">FS</text>
<text x="175" y="78.4">PF</text>
<text x="181.7" y="83.1">FASTENER | PURCHASED | S/S #6-32 x 3/8&quot; SOCKET HEX</text>
<text x="181.7" y="78.4">PART -F | PURCHASED | 90° BEAM BLOCKS</text>
<text x="247.7" y="78.4">585600</text>
<text x="249.5" y="83.1">N/A</text>
<text x="259.5" y="83.1">N/A</text>
<text x="259.5" y="78.4">N/A</text>
<text x="269.5" y="83.1">8</text>
<text x="269.5" y="78.4">4</text>
<text x="175" y="87.9">P5</text>
<text x="181.7" y="87.9">PART -5 | FABRICATED | STATIC CRADLE UPRIGHT</text>
<text x="249.5" y="87.9">N/A</text>
<text x="257.2" y="87.9">2.189 oz</text>
<text x="269.5" y="87.9">1</text>
<text x="174.8" y="92.6">PG</text>
<text x="181.7" y="92.6">PART -G | PURCHASED | SERVO MOUNT ASSEMBLY W/ HUB</text>
<text x="247.7" y="92.6">637112</text>
<text x="258.4" y="92.6">1.3 oz</text>
<text x="269.5" y="92.6">1</text>
<text x="174.9" y="97.4">PH</text>
<text x="181.7" y="97.4">PART -H | PURCHASED | #6-32 x ??&quot; LONG ROUND STANDOFF</text>
<text x="250.1" y="97.4">??</text>
<text x="259.5" y="97.4">N/A</text>
<text x="269.5" y="97.4">4</text>
<text x="175" y="102.2">FS</text>
<text x="175" y="106.9">P6</text>
<text x="181.7" y="106.9">PART -6 | FABRICATED | STATIC CRADLE UPRIGHT</text>
<text x="181.7" y="102.2">FASTENER | PURCHASED | S/S #6-32 x ??&quot; SOCKET HEX</text>
<text x="249.5" y="106.9">N/A</text>
<text x="249.5" y="102.2">N/A</text>
<text x="257.2" y="106.9">2.507 oz</text>
<text x="259.5" y="102.2">N/A</text>
<text x="268.9" y="102.2">??</text>
<text x="269.5" y="106.9">1</text>
<text x="175.3" y="111.7">PI</text>
<text x="181.7" y="111.7">PART -C | PURCHASED | SWIVEL HUB</text>
<text x="247.7" y="111.7">545364</text>
<text x="257.8" y="111.7">0.40 oz</text>
<text x="269.5" y="111.7">1</text>
<text x="175" y="116.4">FS</text>
<text x="181.7" y="116.4">FASTENER | PURCHASED | S/S #6-32 x 3/8&quot; SOCKET HEX</text>
<text x="249.5" y="116.4">N/A</text>
<text x="259.5" y="116.4">N/A</text>
<text x="269.5" y="116.4">8</text>
<text x="175" y="126">PF</text>
<text x="175" y="121.2">P7</text>
<text x="181.7" y="121.2">PART -7 | FABRICATED | TILT CRADLE BASE</text>
<text x="181.7" y="126">PART -D | PURCHASED | 90° BEAM BLOCKS</text>
<text x="247.7" y="126">585600</text>
<text x="249.5" y="121.2">N/A</text>
<text x="257.2" y="121.2">4.046 oz</text>
<text x="259.5" y="126">N/A</text>
<text x="269.5" y="121.2">1</text>
<text x="269.5" y="126">4</text>
<text x="175" y="130.7">FS</text>
<text x="181.7" y="130.7">FASTENER | PURCHASED | S/S #6-32 x 3/8&quot; SOCKET HEX</text>
<text x="249.5" y="130.7">N/A</text>
<text x="259.5" y="130.7">N/A</text>
<text x="269.5" y="130.7">8</text>
<text x="175" y="135.5">P8</text>
<text x="181.7" y="135.5">PART -8 | FABRICATED | TILT CRADLE UPRIGHT</text>
<text x="249.5" y="135.5">N/A</text>
<text x="257.2" y="135.5">1.637 oz</text>
<text x="269.5" y="135.5">2</text>
<text x="175" y="140.3">FS</text>
<text x="181.7" y="140.3">FASTENER | PURCHASED | S/S #6-32 x 3/8&quot; SOCKET HEX</text>
<text x="249.5" y="140.3">N/A</text>
<text x="259.5" y="140.3">N/A</text>
<text x="269.5" y="140.3">4</text>
<text x="247.9" y="145">TOTAL</text>
<text x="256.7" y="145">1 lb 13 oz</text>
<text x="226.2" y="162">PROJECT</text>
<text x="226.2" y="168.4">DATE</text>
<text x="226.2" y="174.7">DRAWING SCALE</text>
<text x="226.2" y="181.1">DRAWN BY</text>
<text x="226.2" y="187.4">APPROVED BY</text>
</g>
</svg>
